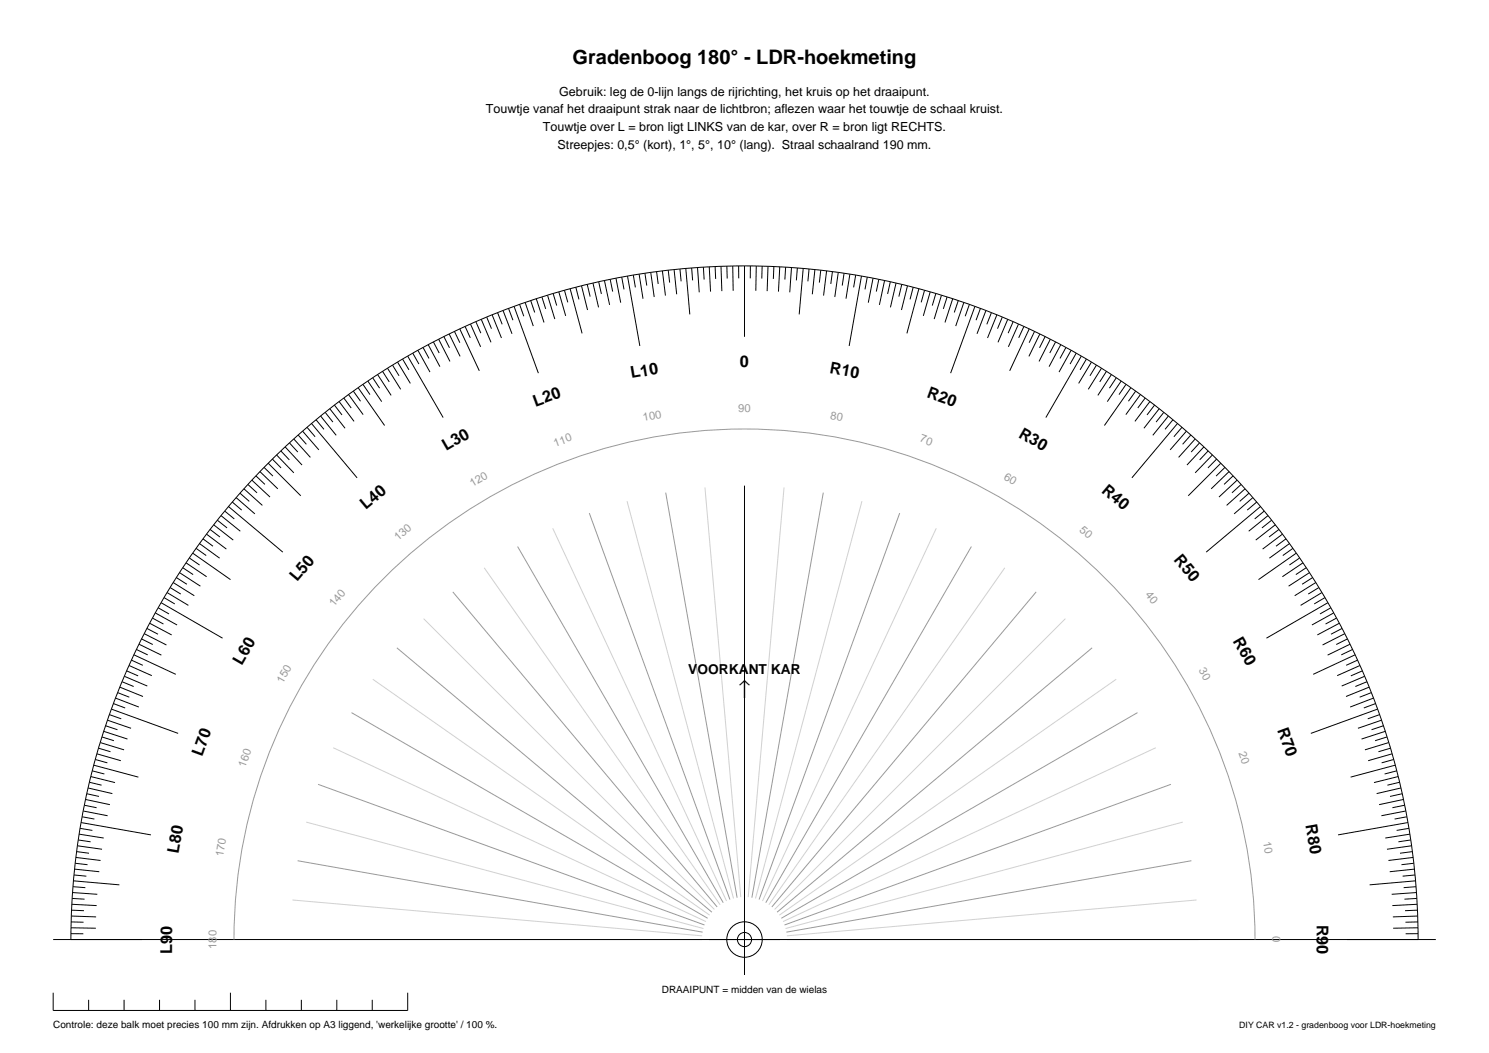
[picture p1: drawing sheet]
<svg xmlns="http://www.w3.org/2000/svg" width="420mm" height="297mm" viewBox="0 0 420 297" stroke-linecap="round" stroke-linejoin="round" font-family="sans-serif">
<g fill="none" stroke="#999" stroke-width=".28">
<path d="M187.8 138.9l20.1 114.3M210 137v116M232.2 138.9l-20.1 114.3M146 154.1l58 100.5M166.2 144.7l39.7 109M253.8 144.7l-39.7 109M274 154.1l-58 100.5M127.7 166.9l74.6 88.9M292.3 166.9l-74.6 88.9M111.9 182.7l88.9 74.6M308.1 182.7l-88.9 74.6M99.1 201l100.5 58"/>
<path d="M320.9 201l-100.5 58M89.7 221.2l109 39.7M330.3 221.2l-109 39.7M83.9 242.8l114.3 20.1M336.1 242.8l-114.3 20.1M66 265a144 144 0 0 1 144-144 144 144 0 0 1 144 144M82 265h116M222 265h116"/>
</g>
<g fill="none" stroke="#d1d1d1" stroke-width=".28">
<path d="M198.8 137.5l10.2 115.5M221.2 137.5l-10.2 115.5M155.9 149l49 105.1M176.9 141.4l30 112M243.1 141.4l-30 112M264.1 149l-49 105.1M119.5 174.5l82 82M136.6 160.1l66.5 95.1M283.4 160.1l-66.5 95.1M300.5 174.5l-82 82M105.1 191.6l95.1 66.5M314.9 191.6l-95.1 66.5"/>
<path d="M94 210.9l105.1 49M326 210.9l-105.1 49M86.4 231.9l112 30M333.6 231.9l-112 30M82.5 253.8l115.5 10.2M337.5 253.8l-115.5 10.2"/>
</g>
<g fill="none" stroke="#000" stroke-width=".28">
<path d="M167.3 79.9l1.5 6.8M168.9 79.5l.7 3.4M170.5 79.2l1.5 6.8M172.1 78.8l.7 3.4M173.7 78.5l1.4 6.9M175.4 78.2l.6 3.4M177 77.9l3.5 19.7M178.6 77.6l.6 3.5M180.3 77.3l1.1 7M181.9 77.1l.5 3.4M183.6 76.8l.9 7M185.2 76.6l.5 3.5"/>
<path d="M186.8 76.4l.9 7M188.5 76.2l.4 3.5M190.1 76l.8 7M191.8 75.9l.3 3.5M193.4 75.7l1.2 13M195.1 75.6l.3 3.5M196.7 75.5l.5 6.9M198.4 75.4l.2 3.4M200.1 75.3l.3 7M201.7 75.2l.2 3.5M203.4 75.1l.2 7M205 75.1l.1 3.5"/>
<path d="M206.7 75l.1 7M208.3 75l.1 3.5M210 75v20M211.7 75l-.1 3.5M213.3 75l-.1 7M215 75.1l-.1 3.5M216.6 75.1l-.2 7M218.3 75.2l-.2 3.5M219.9 75.3l-.3 7M221.6 75.4l-.2 3.4M223.3 75.5l-.5 6.9M224.9 75.6l-.3 3.5"/>
<path d="M226.6 75.7l-1.2 13M228.2 75.9l-.3 3.5M229.9 76l-.8 7M231.5 76.2l-.4 3.5M233.2 76.4l-.9 7M234.8 76.6l-.5 3.5M236.4 76.8l-.9 7M238.1 77.1l-.5 3.4M239.7 77.3l-1.1 7M241.4 77.6l-.6 3.5M243 77.9l-3.5 19.7M244.6 78.2l-.6 3.4"/>
<path d="M246.3 78.5l-1.4 6.9M247.9 78.8l-.7 3.4M249.5 79.2l-1.5 6.8M251.1 79.5l-.7 3.4M252.7 79.9l-1.5 6.8M116.4 99.6l1.8 3.1M117.9 98.8l3.4 6.1M119.3 98l1.7 3.1M120.8 97.2l3.3 6.2M122.3 96.5l1.6 3.1M123.7 95.7l3.2 6.2M125.2 95l1.6 3.1"/>
<path d="M126.7 94.2l3.1 6.3M128.2 93.5l1.5 3.2M129.7 92.8l5.5 11.8M131.2 92.1l1.5 3.2M132.7 91.4l2.9 6.4M134.2 90.8l1.4 3.2M135.8 90.1l2.7 6.4M137.3 89.5l1.3 3.2M138.8 88.8l2.6 6.5M140.4 88.2l1.2 3.3M141.9 87.6l2.5 6.6M143.5 87l1.2 3.3"/>
<path d="M145 86.5l6.9 18.8M146.6 85.9l1.1 3.3M148.1 85.4l2.3 6.6M149.7 84.8l1.1 3.3M151.3 84.3l2.1 6.7M152.9 83.8l1 3.3M154.4 83.3l2.1 6.7M156 82.8l1 3.4M157.6 82.4l2 6.7M159.2 81.9l1 3.4M160.8 81.5l3.4 12.5M162.4 81.1l.9 3.3"/>
<path d="M164 80.6l1.7 6.8M165.6 80.2l.9 3.5M254.4 80.2l-.9 3.5M256 80.6l-1.7 6.8M257.6 81.1l-.9 3.3M259.2 81.5l-3.4 12.5M260.8 81.9l-1 3.4M262.4 82.4l-2 6.7M264 82.8l-1 3.4M265.6 83.3l-2.1 6.7M267.1 83.8l-1 3.3M268.7 84.3l-2.1 6.7"/>
<path d="M270.3 84.8l-1.1 3.3M271.9 85.4l-2.3 6.6M273.4 85.9l-1.1 3.3M275 86.5l-6.9 18.8M276.5 87l-1.2 3.3M278.1 87.6l-2.5 6.6M279.6 88.2l-1.2 3.3M281.2 88.8l-2.6 6.5M282.7 89.5l-1.3 3.2M284.2 90.1l-2.7 6.4M285.8 90.8l-1.4 3.2M287.3 91.4l-2.9 6.4"/>
<path d="M288.8 92.1l-1.5 3.2M290.3 92.8l-5.5 11.8M291.8 93.5l-1.5 3.2M293.3 94.2l-3.1 6.3M294.8 95l-1.6 3.1M296.3 95.7l-3.2 6.2M297.7 96.5l-1.6 3.1M299.2 97.2l-3.3 6.2M300.7 98l-1.7 3.1M302.1 98.8l-3.4 6.1M303.6 99.6l-1.8 3.1M87.9 119.5l12.8 15.3"/>
<path d="M89.1 118.4l2.3 2.7M90.4 117.3l4.4 5.5M91.7 116.3l2.2 2.7M93 115.3l4.3 5.5M94.3 114.3l2.2 2.7M95.7 113.3l4.2 5.5M97 112.3l2.1 2.8M98.3 111.3l4.1 5.6M99.7 110.3l2 2.9M101 109.4l7.5 10.6M102.4 108.4l2 2.9M103.8 107.5l3.9 5.8"/>
<path d="M105.1 106.6l2 2.9M106.5 105.7l3.8 5.8M107.9 104.8l1.9 2.9M109.3 103.9l3.7 5.9M110.7 103l1.9 3M112.1 102.1l3.6 6M113.6 101.3l1.7 3M115 100.5l10 17.3M305 100.5l-10 17.3M306.4 101.3l-1.7 3M307.9 102.1l-3.6 6M309.3 103l-1.9 3"/>
<path d="M310.7 103.9l-3.7 5.9M312.1 104.8l-1.9 2.9M313.5 105.7l-3.8 5.8M314.9 106.6l-2 2.9M316.2 107.5l-3.9 5.8M317.6 108.4l-2 2.9M319 109.4l-7.5 10.6M320.3 110.3l-2 2.9M321.7 111.3l-4.1 5.6M323 112.3l-2.1 2.8M324.3 113.3l-4.2 5.5M325.7 114.3l-2.2 2.7"/>
<path d="M327 115.3l-4.3 5.5M328.3 116.3l-2.2 2.7M329.6 117.3l-4.4 5.5M330.9 118.4l-2.3 2.7M332.1 119.5l-12.8 15.3M67.7 139.1l2.6 2.3M68.8 137.9l5.2 4.6M69.9 136.6l2.6 2.4M71 135.4l5.2 4.8M72.2 134.2l2.5 2.4M73.3 133l5.1 4.9M74.5 131.8l2.5 2.5"/>
<path d="M75.6 130.6l9.2 9.2M76.8 129.5l2.5 2.5M78 128.3l4.9 5.1M79.2 127.2l2.4 2.5M80.4 126l4.8 5.2M81.6 124.9l2.4 2.6M82.9 123.8l4.6 5.2M84.1 122.7l2.3 2.6M85.3 121.6l4.6 5.3M86.6 120.5l2.3 2.7M210 137v138M333.4 120.5l-2.3 2.7"/>
<path d="M334.7 121.6l-4.6 5.3M335.9 122.7l-2.3 2.6M337.1 123.8l-4.6 5.2M338.4 124.9l-2.4 2.6M339.6 126l-4.8 5.2M340.8 127.2l-2.4 2.5M342 128.3l-4.9 5.1M343.2 129.5l-2.5 2.5M344.4 130.6l-9.2 9.2M345.5 131.8l-2.5 2.5M346.7 133l-5.1 4.9M347.8 134.2l-2.5 2.4"/>
<path d="M349 135.4l-5.2 4.8M350.1 136.6l-2.6 2.4M351.2 137.9l-5.2 4.6M352.3 139.1l-2.6 2.3M52.5 158.8l5.8 3.9M53.4 157.4l2.9 2M54.4 156l10.6 7.5M55.3 154.7l2.9 2M56.3 153.3l5.6 4.1M57.3 152l2.8 2.1M58.3 150.7l5.5 4.2M59.3 149.3l2.7 2.2"/>
<path d="M60.3 148l5.5 4.3M61.3 146.7l2.7 2.2M62.3 145.4l5.5 4.4M63.4 144.1l2.7 2.3M64.5 142.9l15.3 12.8M65.5 141.6l2.7 2.3M66.6 140.3l5.3 4.6M353.4 140.3l-5.3 4.6M354.5 141.6l-2.7 2.3M355.5 142.9l-15.3 12.8M356.6 144.1l-2.7 2.3M357.7 145.4l-5.5 4.4"/>
<path d="M358.7 146.7l-2.7 2.2M359.7 148l-5.5 4.3M360.7 149.3l-2.7 2.2M361.7 150.7l-5.5 4.2M362.7 152l-2.8 2.1M363.7 153.3l-5.6 4.1M364.7 154.7l-2.9 2M365.6 156l-10.6 7.5M366.6 157.4l-2.9 2M367.5 158.8l-5.8 3.9M40.7 178.7l6.2 3.2M41.5 177.3l3.1 1.6"/>
<path d="M42.2 175.8l6.2 3.3M43 174.3l3.1 1.7M43.8 172.9l6.1 3.4M44.6 171.4l3.1 1.8M45.5 170l17.3 10M46.3 168.6l3 1.7M47.1 167.1l6 3.6M48 165.7l3 1.9M48.9 164.3l5.9 3.7M49.8 162.9l2.9 1.9M50.7 161.5l5.8 3.8M51.6 160.1l2.9 2"/>
<path d="M368.4 160.1l-2.9 2M369.3 161.5l-5.8 3.8M370.2 162.9l-2.9 1.9M371.1 164.3l-5.9 3.7M372 165.7l-3 1.9M372.9 167.1l-6 3.6M373.7 168.6l-3 1.7M374.5 170l-17.3 10M375.4 171.4l-3.1 1.8M376.2 172.9l-6.1 3.4M377 174.3l-3.1 1.7M377.8 175.8l-6.2 3.3"/>
<path d="M378.5 177.3l-3.1 1.6M379.3 178.7l-6.2 3.2M32 198.5l3.3 1.2M32.6 196.9l6.6 2.5M33.2 195.4l3.3 1.2M33.8 193.8l6.5 2.6M34.5 192.3l3.2 1.3M35.1 190.8l6.4 2.7M35.8 189.2l3.2 1.4M36.4 187.7l6.4 2.9M37.1 186.2l3.2 1.5M37.8 184.7l11.8 5.5"/>
<path d="M38.5 183.2l3.2 1.5M39.2 181.7l6.3 3.1M40 180.2l3.1 1.6M380 180.2l-3.1 1.6M380.8 181.7l-6.3 3.1M381.5 183.2l-3.2 1.5M382.2 184.7l-11.8 5.5M382.9 186.2l-3.2 1.5M383.6 187.7l-6.4 2.9M384.2 189.2l-3.2 1.4M384.9 190.8l-6.4 2.7M385.5 192.3l-3.2 1.3"/>
<path d="M386.2 193.8l-6.5 2.6M386.8 195.4l-3.3 1.2M387.4 196.9l-6.6 2.5M388 198.5l-3.3 1.2M25.6 219l6.8 1.7M26.1 217.4l3.3 .9M26.5 215.8l12.5 3.4M26.9 214.2l3.4 1M27.4 212.6l6.7 2M27.8 211l3.4 1M28.3 209.4l6.7 2.1M28.8 207.9l3.3 1"/>
<path d="M29.3 206.3l6.7 2.1M29.8 204.7l3.3 1.1M30.4 203.1l6.6 2.3M30.9 201.6l3.3 1.1M31.5 200l18.8 6.9M388.5 200l-18.8 6.9M389.1 201.6l-3.3 1.1M389.6 203.1l-6.6 2.3M390.2 204.7l-3.3 1.1M390.7 206.3l-6.7 2.1M391.2 207.9l-3.3 1M391.7 209.4l-6.7 2.1"/>
<path d="M392.2 211l-3.4 1M392.6 212.6l-6.7 2M393.1 214.2l-3.4 1M393.5 215.8l-12.5 3.4M393.9 217.4l-3.3 .9M394.4 219l-6.8 1.7M21.8 238.6l7 .9M22.1 236.9l3.4 .5M22.3 235.3l7 1.1M22.6 233.6l3.5 .6M22.9 232l19.7 3.5M23.2 230.4l3.4 .6"/>
<path d="M23.5 228.7l6.9 1.4M23.8 227.1l3.4 .7M24.2 225.5l6.8 1.5M24.5 223.9l3.4 .7M24.9 222.3l6.8 1.5M25.2 220.6l3.5 .9M394.8 220.6l-3.5 .9M395.1 222.3l-6.8 1.5M395.5 223.9l-3.4 .7M395.8 225.5l-6.8 1.5M396.2 227.1l-3.4 .7M396.5 228.7l-6.9 1.4"/>
<path d="M396.8 230.4l-3.4 .6M397.1 232l-19.7 3.5M397.4 233.6l-3.5 .6M397.7 235.3l-7 1.1M397.9 236.9l-3.4 .5M398.2 238.6l-7 .9M20.1 258.4l7 .2M20.2 256.7l3.5 .2M20.3 255.1l7 .3M20.4 253.4l3.4 .2M20.5 251.7l6.9 .5M20.6 250.1l3.5 .3"/>
<path d="M20.7 248.4l13 1.2M20.9 246.8l3.5 .3M21 245.1l7 .8M21.2 243.5l3.5 .4M21.4 241.8l7 .9M21.6 240.2l3.5 .5M398.4 240.2l-3.5 .5M398.6 241.8l-7 .9M398.8 243.5l-3.5 .4M399 245.1l-7 .8M399.1 246.8l-3.5 .3M399.3 248.4l-13 1.2"/>
<path d="M399.4 250.1l-3.5 .3M399.5 251.7l-6.9 .5M399.6 253.4l-3.4 .2M399.7 255.1l-7 .3M399.8 256.7l-3.5 .2M399.9 258.4l-7 .2M15 265h390M20 265a190 190 0 0 1 190-190 190 190 0 0 1 190 190M20 263.3l3.5 .1M20 261.7l7 .1M20.1 260l3.5 .1M399.9 260l-3.5 .1"/>
<path d="M400 261.7l-7 .1M400 263.3l-3.5 .1M15 280v5h100v-5M25 282v3M35 282v3M45 282v3M55 282v3M65 280v5M75 282v3M85 282v3M95 282v3M105 282v3"/>
<circle cx="210" cy="265" r="5"/>
<circle cx="210" cy="265" r="2"/>
</g>
<g font-size="5.6">
<text x="161.5" y="18">Gradenboog 180° - LDR-hoekmeting</text>
<text x="208.3" y="197">↑</text>
</g>
<g font-size="4.6">
<text x="178.1" y="106.7" transform="rotate(-10 178.1 106.7)">L10</text>
<text x="208.7" y="103.6">0</text>
<text x="233.9" y="105.3" transform="rotate(10 233.9 105.3)">R10</text>
<text x="261.2" y="111.9" transform="rotate(20 261.2 111.9)">R20</text>
<text x="151.1" y="114.7" transform="rotate(-20 151.1 114.7)">L20</text>
<text x="287.1" y="123.1" transform="rotate(30 287.1 123.1)">R30</text>
<text x="125.9" y="127.2" transform="rotate(-30 125.9 127.2)">L30</text>
<text x="103.2" y="143.9" transform="rotate(-40 103.2 143.9)">L40</text>
<text x="310.5" y="138.7" transform="rotate(40 310.5 138.7)">R40</text>
<text x="330.9" y="158" transform="rotate(50 330.9 158)">R50</text>
<text x="83.8" y="164.3" transform="rotate(-50 83.8 164.3)">L50</text>
<text x="347.7" y="180.7" transform="rotate(60 347.7 180.7)">R60</text>
<text x="68.3" y="187.7" transform="rotate(-60 68.3 187.7)">L60</text>
<text x="360.2" y="205.8" transform="rotate(70 360.2 205.8)">R70</text>
<text x="57" y="213.5" transform="rotate(-70 57 213.5)">L70</text>
<text x="368.2" y="232.8" transform="rotate(80 368.2 232.8)">R80</text>
<text x="50.4" y="240.9" transform="rotate(-80 50.4 240.9)">L80</text>
<text x="371.4" y="260.8" transform="rotate(90 371.4 260.8)">R90</text>
<text x="48.6" y="269" transform="rotate(-90 48.6 269)">L90</text>
</g>
<text font-size="3.9" x="194.2" y="190">VOORKANT KAR</text>
<g font-size="3.5">
<text x="157.7" y="27">Gebruik: leg de 0-lijn langs de rijrichting, het kruis op het draaipunt.</text>
<text x="137.1" y="32">Touwtje vanaf het draaipunt strak naar de lichtbron; aflezen waar het touwtje de schaal kruist.</text>
<text x="153.1" y="37">Touwtje over L = bron ligt LINKS van de kar, over R = bron ligt RECHTS.</text>
<text x="157.3" y="42">Streepjes: 0,5° (kort), 1°, 5°, 10° (lang). Straal schaalrand 190 mm.</text>
</g>
<g font-size="3.2" fill="#999">
<text x="181.5" y="118.8" transform="rotate(-10 181.5 118.8)">100</text>
<text x="208.2" y="116.1">90</text>
<text x="234.1" y="118.1" transform="rotate(10 234.1 118.1)">80</text>
<text x="156.6" y="126" transform="rotate(-20 156.6 126)">110</text>
<text x="259.3" y="124.5" transform="rotate(20 259.3 124.5)">70</text>
<text x="133.3" y="137.4" transform="rotate(-30 133.3 137.4)">120</text>
<text x="282.9" y="135.2" transform="rotate(30 282.9 135.2)">60</text>
<text x="304.4" y="149.8" transform="rotate(40 304.4 149.8)">50</text>
<text x="112.3" y="152.6" transform="rotate(-40 112.3 152.6)">130</text>
<text x="322.9" y="167.9" transform="rotate(50 322.9 167.9)">40</text>
<text x="94.2" y="171.3" transform="rotate(-50 94.2 171.3)">140</text>
<text x="338.1" y="189" transform="rotate(60 338.1 189)">30</text>
<text x="79.7" y="192.8" transform="rotate(-60 79.7 192.8)">150</text>
<text x="349.3" y="212.4" transform="rotate(70 349.3 212.4)">20</text>
<text x="69.2" y="216.6" transform="rotate(-70 69.2 216.6)">160</text>
<text x="356.3" y="237.4" transform="rotate(80 356.3 237.4)">10</text>
<text x="62.9" y="241.8" transform="rotate(-80 62.9 241.8)">170</text>
<text x="61.1" y="267.6" transform="rotate(-90 61.1 267.6)">180</text>
<text x="358.9" y="264.1" transform="rotate(90 358.9 264.1)">0</text>
</g>
<g font-size="2.8">
<text x="186.7" y="280">DRAAIPUNT = midden van de wielas</text>
<text x="15" y="290">Controle: deze balk moet precies 100 mm zijn. Afdrukken op A3 liggend, 'werkelijke grootte' / 100 %.</text>
</g>
<text font-size="2.5" x="349.6" y="290">DIY CAR v1.2 - gradenboog voor LDR-hoekmeting</text>
</svg>
